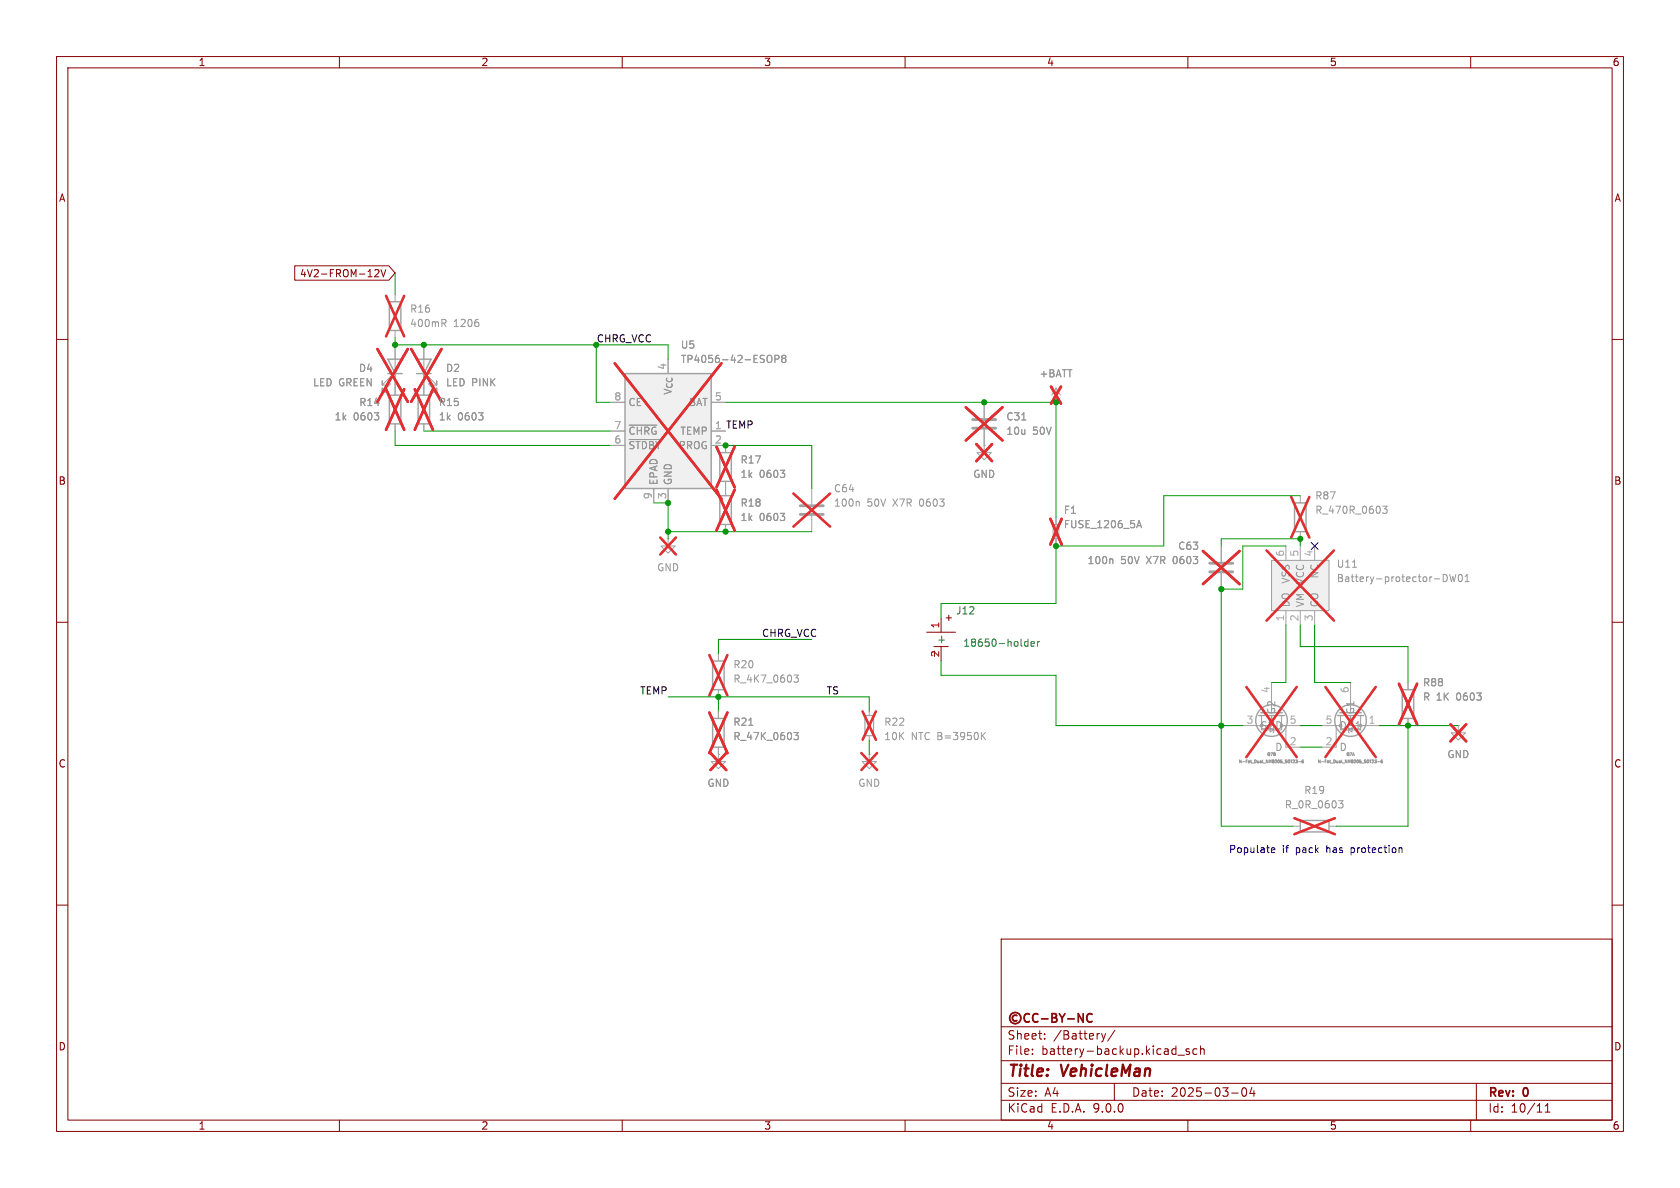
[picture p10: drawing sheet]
<svg xmlns="http://www.w3.org/2000/svg" width="297mm" height="210mm" viewBox="0 0 297 210" stroke-linecap="round" stroke-linejoin="round" font-family="sans-serif">
<g fill="none" stroke="#840000" stroke-width=".18">
<path d="M10 10h277v190h-277zM12 12h273v186h-273zM60 10v2M110 10v2M160 10v2M210 10v2M260 10v2M10 60h2M285 60h2M10 110h2M285 110h2M10 160h2"/>
<path d="M177 166h108v32h-108zM285 160h2M60 198v2M110 198v2M160 198v2M177 194.5h108M177 191.5h108M177 187.5h108M177 181.5h108M182.5 186.3v.1M182.5 185.5v.1M184.7 183.6v.1"/>
<path d="M184.7 182.8v.1M194.7 182.7l.4 1M195.1 183.7l-.1 .4-.3 .1M195.5 182.7l-.4 1M197 191.5v3M197.1 182.1l-1.3 2M208.2 186.5h1.2M210 198v2M210.2 185.5l-.3-.1-.2 .2v.2l.5 .2v.3h-.5M211.6 185.5l-.4-.1-.3 .3v.4l.1 .2h.6M212.2 185.5l.3-.1 .3 .1 .1 .9M212.2 184.9v1.5"/>
<path d="M217.7 193.2h1.2M219.7 192.4l.2-.1a.81 .81 0 0 1 .6 .6 .81 .81 0 0 1-.3 .8l-.2 .1a.81 .81 0 0 1-.3-1.4zM221.3 192.2l-.3 1.1h.9M221.7 192.8v1M260 198v2M261 191.5v6.5M273.2 196.6h.8M273.2 195.5l.4-.4v1.5"/>
</g>
<g fill="none" stroke="#840000" stroke-width=".3">
<path d="M179.8 179.5a.52 .52 0 0 0-.8 .5 .52 .52 0 0 0 .8 .4M182 179.3a.6 .6 0 0 0-.8 0 .6 .6 0 0 0-.1 .7 .56 .56 0 0 0 .2 .6 .56 .56 0 0 0 .7-.1M183.5 179.3a.6 .6 0 0 0-.8 0 .6 .6 0 0 0-.1 .7 .56 .56 0 0 0 .2 .6 .56 .56 0 0 0 .7-.1M186 179.2h.5l.2 .1 .1 .3-.3 .3a.4 .4 0 0 1 .4 .4 .4 .4 0 0 1-.3 .4h-.6zM186 179.9h.5M187.3 179.2l.5 .8M187.8 180v.7M188.3 179.2l-.5 .8M191.5 179.2v1.5l-.9-1.5v1.5M193.1 179.3a.6 .6 0 0 0-.8 0 .6 .6 0 0 0-.2 .7 .56 .56 0 0 0 .3 .6 .56 .56 0 0 0 .7-.1M184.1 180.1h1.2M188.8 180.1h1.1"/>
<circle cx="179.5" cy="180" r="1"/>
</g>
<path d="M127.3 87.6h2v5.1h-2z" fill="none" stroke="#a1a1a1" stroke-width=".25"/>
<path d="M128.3 86.4v1.2M128.3 92.7v1.3" fill="none" stroke="#a1a1a1" stroke-width=".18"/>
<path d="M137.9 90.7h.8l-.4 .5M138.7 91.4v.5" fill="none" stroke="#989898" stroke-width=".18"/>
<path d="M126.7 86.6l3.2 7.2M129.9 86.6l-3.2 7.2" fill="none" stroke="#e12e31" stroke-width=".46"/>
<path d="M224.8 99.1h10.1v8.9h-10.1z" fill="#f0f0f0"/>
<g fill="none" stroke="#a1a1a1" stroke-width=".18">
<path d="M69.8 52.1v1.2M69.8 58.4v1.3M69.1 67.8l-1.5 1.5v-.7v.7h.7M69.1 66.5l-1.5 1.6v-.8v.8h.7M69.8 61v8.9M69.8 74.9v1.3M74.9 61v8.9M74.9 74.9v1.3M75.7 67.8l1.5 1.5v-.7v.7h-.7M75.7 66.5l1.5 1.6v-.8v.8h-.7M128.3 78.7v1.3M174 78.7v1.3h1.3l-1.3 1.3-1.3-1.3h1.3"/>
<path d="M174 78.7h.1M174 71.1v2.8M174 75.9v2.8M186.7 71.1h.1M186.7 68.6v2.5M186.7 68.6l-.8 1.3M186.7 68.6l.8 1.3M118.1 95.3v1.2h1.3l-1.3 1.3-1.3-1.3h1.3M118.1 95.3h.1M128.3 85.1v1.3M143.5 86.4v2.8M143.5 91.2v2.8"/>
<path d="M186.2 92.7h1v2.6h-1zM186.7 91.4v5.1M215.9 96.5v2.8M224.8 99.1h10.1v8.9h-10.1zM227.3 96.5v2.6M229.9 87.6v1.3M229.9 94v1.3M229.9 96.5v2.6M232.4 96.5v2.6M127 115.6v1.2M215.9 101.3v2.8M227.3 108v2.5"/>
<path d="M229.9 108v2.5M232.4 108v2.5M127 133.4v1.2h1.3l-1.3 1.3-1.3-1.3h1.3M127 133.4h.1M127 121.9v1.3M127 125.7v1.3M127 132.1v1.3M153.7 133.4v1.2h1.2l-1.2 1.3-1.3-1.3h1.3M153.7 133.4h.1M153.7 125.7v.8M153.7 130v.8M223 126.5v2.5h3.6v-2.5"/>
<path d="M224.8 126.5v1.8h-5.1M224.8 120.7v5.3M226.6 128.3h3.3M227.3 128.3v3.8h2.6M233.7 128.3h3.3M236.2 128.3v3.8h-2.5M237 126.5v2.5h3.5v-2.5M238.8 126.5v1.8h5M238.8 120.7v5.3M248.9 120.7v1.2M248.9 127v1.3M257.8 128.3v1.2h1.3l-1.3 1.3-1.3-1.3h1.3"/>
<path d="M257.8 128.3h.1M228.6 146.1h1.3M234.9 146.1h1.3"/>
</g>
<g fill="none" stroke="#989898" stroke-width=".18">
<path d="M78.4 57.1l.5 .6M78.6 56.5l.3 .2-.1 .3-.2 .1M84.6 57.1v.5M66.2 73h.8l-.5 .5M66.9 73.6v.5M84.6 73h.8l-.4 .5M85.3 73.6v.5M180.6 74.2h.8M137.9 83.1h.8l-.4 .5M138.7 83.7v.6M151.7 88.6l.2 .2v.7M196.6 98.8l.1 .2v.6"/>
<path d="M201 93.3l.4-1.3 .4 1.3M201.1 92.9h.6M244.4 89.5h.8l-.4 .5 .4 .1v.5l-.2 .1-.6-.1M140.4 119.3h.7l-.4 .5 .4 .1v.6l-.2 .1-.5-.1M239.1 100.3h.7M255.1 101.5a.64 .64 0 0 1 .8 .7 .64 .64 0 0 1-.8 .6M256.3 101.5l.3 1.3 .2-.9 .3 .9 .3-1.3M257.9 101.7l.2-.2a.68 .68 0 0 1 .4 .7 .68 .68 0 0 1-.4 .6l-.2-.1-.1-.4zM259 102.8h.7M259 101.9l.4-.4v1.3M132.4 128.2h.7M140.4 129.5h.7l-.4 .5 .4 .1v.5l-.2 .2-.5-.1"/>
<path d="M173.7 130l.5 .8M174.2 129.5l-.7 .7M229.1 134.3h.3l-.2 .2 .1 .1v.2h-.2M229.1 134.8h.1M229.6 134.7h.4M230.2 134.6h.1M230.2 134.6h.2v.2h-.2zM230.4 134.3l-.2 .3M243 134.3h.3l-.1 .2 .1 .1M243 134.8h.1M243 134.8h.3M243.3 134.6h.1"/>
<path d="M243.3 134.6v.2M243.3 134.8h.1M243.5 134.7h.4M244.2 134.6h-.1M244.2 134.6h.2v.2h-.2zM244.4 134.3l-.3 .3M236.6 141.5h.8l-.4 .5 .4 .2v.4l-.2 .2h-.4"/>
</g>
<g fill="none" stroke="#e12e31" stroke-width=".46">
<path d="M68.2 52.3l3.3 7.2M71.5 52.3l-3.3 7.2M66.7 61.7l5.4 9.3M68.2 68.8l3.3 7.2M71.5 68.8l-3.3 7.2M72.1 61.7l-5.4 9.3M72.7 61.7l5.4 9.3M73.3 68.8l3.2 7.2M76.5 68.8l-3.2 7.2M78.1 61.7l-5.4 9.3M126.7 79l3.2 7.1M129.9 79l-3.2 7.1"/>
<path d="M170.8 72l6.4 5.9M172.6 78.5l2.8 3M175.4 78.5l-2.8 3M177.2 72l-6.4 5.9M185.8 68.4l1.8 2.9M187.6 68.4l-1.8 2.9M116.7 95l2.8 3M119.5 95l-2.8 3M140.3 87.2l6.4 5.9M146.7 87.2l-6.4 5.9M185.7 91.7l2 4.5M187.7 91.7l-2 4.5"/>
<path d="M212.7 97.4l6.4 5.9M219.1 97.4l-6.4 5.9M223.9 97.3l11.9 12.4M228.3 87.9l3.2 7.1M231.5 87.9l-3.2 7.1M235.8 97.3l-11.9 12.4M125.4 115.8l3.2 7.2M128.6 115.8l-3.2 7.2M125.4 126l3.2 7.1M125.6 133.1l2.8 3M128.4 133.1l-2.8 3M128.6 126l-3.2 7.1"/>
<path d="M152.3 133.1l2.8 3M152.5 125.8l2.3 5M154.8 125.8l-2.3 5M155.1 133.1l-2.8 3M220.3 121.4l8.9 12.4M229.2 121.4l-8.9 12.4M234.3 121.4l8.9 12.4M243.2 121.4l-8.9 12.4M247.3 120.9l3.2 7.1M250.5 120.9l-3.2 7.1M256.4 128l2.8 3M259.2 128l-2.8 3"/>
<path d="M228.8 144.6l7.2 2.9M236 144.6l-7.2 2.9"/>
</g>
<g fill="none" stroke="#a1a1a1" stroke-width=".25">
<path d="M68.8 53.3h2.1v5.1h-2.1zM68.6 63.5h2.5l-1.3 2.5zM68.6 66h2.5M68.8 69.9h2.1v5h-2.1zM73.7 63.5h2.5l-1.3 2.5zM73.7 66h2.5M73.9 69.9h2v5h-2zM127.3 80h2v5.1h-2zM228.9 88.9h2v5.1h-2zM126 116.8h2v5.1h-2zM126 127h2v5.1h-2zM222.5 126.5h1"/>
<path d="M222.9 126h3.8M226.1 126.5h1M236.5 126.5h1M236.9 126h3.8M240 126.5h1M247.9 121.9h2v5.1h-2zM229.9 145h5v2.1h-5z"/>
<circle cx="224.8" cy="127.4" r="2.79"/>
<circle cx="238.8" cy="127.4" r="2.79"/>
</g>
<path d="M172 74.2h4M172 75.7h4M141.5 89.4h4M141.5 90.9h4M213.9 99.6h4M213.9 101.1h4" fill="none" stroke="#a1a1a1" stroke-width=".51"/>
<path d="M152.9 126.5h1.5v3.5h-1.5z" fill="none" stroke="#a1a1a1" stroke-width=".2"/>
<g fill="#a1a1a1" stroke="#a1a1a1" stroke-width=".18">
<path d="M224.8 126.7l.4 1.1h-.8z"/>
<path d="M238.8 126.7l.3 1.1h-.7z"/>
<circle cx="240.5" cy="128.3" r=".25"/>
</g>
<path d="M163.8 111.8h5.1M165.1 114.3h2.5M166.4 109.2v2.6M166.4 114.3v2.5" fill="none" stroke="#840000" stroke-width=".18"/>
<path d="M166.5 112.4v1M181.2 114.1l.2 .1h.3M181.7 113v1.2M181.7 113.5l-.3-.1-.2 .1M182.3 113.8l.6-.1-.1-.2-.4-.1-.1 .2v.6h.5M183.4 113.4v.8M183.8 113.4l-.4 .2" fill="none" stroke="#006464" stroke-width=".18"/>
<path d="M110.5 66h15.2v20.4h-15.2z" fill="#f0f0f0"/>
<path d="M110.5 66h15.2v20.4h-15.2z" fill="none" stroke="#a1a1a1" stroke-width=".25"/>
<g fill="none" stroke="#a1a1a1" stroke-width=".18">
<path d="M69.8 61v2.5M69.8 66v3.9M69.8 74.9v1.3M74.9 61v2.5M74.9 66v3.9M74.9 74.9v1.3M107.9 71.1h2.6M107.9 76.2h2.6M107.9 78.7h2.6M125.7 71.1h2.6M125.7 76.2h2.6M125.7 78.7h2.6v1.3"/>
<path d="M174 78.7h.1M174 71.1v2.8M174 75.9v2.8M186.7 71.1h.1M115.6 86.4v2.5M118.1 86.4v2.5M128.3 85.1v2.5M128.3 92.7v1.3M186.7 91.4v1.3M186.7 95.3v1.2M215.9 96.5v2.8M215.9 101.3v2.8"/>
<path d="M127 133.4h.1M127 125.7v1.3M127 132.1v1.3M248.9 120.7v1.2M248.9 127v1.3M257.8 128.3h.1"/>
</g>
<g fill="none" stroke="#989898" stroke-width=".18">
<path d="M66.2 73h.8l-.5 .5M66.9 73.6v.5M84.6 73h.8l-.4 .5M85.3 73.6v.5M111.2 75.2h4.9M111.2 77.7h5.6M135.9 62.8a.43 .43 0 0 1 .6 .4v.5a.43 .43 0 0 1-.6 .4M137 63.5l.6-.1 .1-.2v-.3l-.7-.1v1.3M138.4 63.4l-.2-.3 .2-.3h.3l.2 .3-.2 .3M138.4 63.4l-.2 .2 .1 .4 .1 .1 .4-.1 .1-.2v-.2l-.2-.2M138.4 63.4h.3M180.6 74.2h.8"/>
<path d="M137.9 83.1h.8l-.4 .5M137.9 90.7h.8l-.4 .5M138.7 83.7v.6M138.7 91.4v.5M196.6 98.8l.1 .2v.6M201 93.3l.4-1.3 .4 1.3M201.1 92.9h.6M132.4 128.2h.7M140.4 129.5h.7l-.4 .5 .4 .1v.5l-.2 .2-.5-.1"/>
</g>
<g fill="none" stroke="#e12e31" stroke-width=".46">
<path d="M66.7 61.7l5.4 9.3M68.2 68.8l3.3 7.2M71.5 68.8l-3.3 7.2M72.1 61.7l-5.4 9.3M72.7 61.7l5.4 9.3M73.3 68.8l3.2 7.2M76.5 68.8l-3.2 7.2M78.1 61.7l-5.4 9.3M108.7 64.2l18.8 24M126.7 79l3.2 7.1M127.5 64.2l-18.8 24M129.9 79l-3.2 7.1"/>
<path d="M170.8 72l6.4 5.9M172.6 78.5l2.8 3M175.4 78.5l-2.8 3M177.2 72l-6.4 5.9M185.8 68.4l1.8 2.9M187.6 68.4l-1.8 2.9M126.7 86.6l3.2 7.2M129.9 86.6l-3.2 7.2M185.7 91.7l2 4.5M187.7 91.7l-2 4.5M212.7 97.4l6.4 5.9M219.1 97.4l-6.4 5.9"/>
<path d="M125.4 126l3.2 7.1M125.6 133.1l2.8 3M128.4 133.1l-2.8 3M128.6 126l-3.2 7.1M247.3 120.9l3.2 7.1M250.5 120.9l-3.2 7.1M256.4 128l2.8 3M259.2 128l-2.8 3"/>
</g>
<path d="M52.1 47h16.6l1.1 1.3-1.1 1.2h-16.6zM66.3 47.8l.4-.1 .3 .3-.8 .9h.8M67.4 47.7l.4 1.2 .4-1.2" fill="none" stroke="#840000" stroke-width=".18"/>
<g fill="none" stroke="#009600" stroke-width=".18">
<path d="M69.8 59.7v1.3h48.3v2.5M69.8 48.3v3.8M69.8 76.2v2.5h38.1M74.9 76.2h33M105.4 61v10.1h2.5M128.3 71.1h58.4v20.3M128.3 78.7h15.2v7.7M115.6 88.9h2.5v6.4M118.1 94h25.4M215.9 96.5v-1.2h14v1.2M227.3 96.5h-7.6v7.6h-3.8v42h12.7M229.9 87.6h-24.2v8.9h-19v10.2h-20.3v2.5"/>
<path d="M143.5 113h-16.5v2.6M166.4 116.8v2.6h20.3v8.9h33M227.3 110.5v10.2h-2.5M229.9 110.5v3.8h19v6.4M232.4 110.5v10.2h6.4M118.1 123.2h35.6v2.5M127 123.2v2.5M153.7 130.8v2.6M229.9 128.3h3.8M229.9 132.1h3.8M243.8 128.3h14M248.9 128.3v17.8h-12.7"/>
</g>
<path d="M231.8 95.9l1.2 1.2M233 95.9l-1.2 1.2" fill="none" stroke="#000084" stroke-width=".18"/>
<path d="M224.8 150.3l.6-.1-.1-.3h-.3l-.2 .2v.6h.5M247.5 149.9l.4 .2v.6" fill="none" stroke="#0000c2" stroke-width=".18"/>
<g fill="#009600" stroke="#009600" stroke-width=".18">
<circle cx="215.9" cy="104.1" r=".46"/>
<circle cx="186.7" cy="96.5" r=".46"/>
<circle cx="229.9" cy="95.3" r=".46"/>
<circle cx="174" cy="71.1" r=".46"/>
<circle cx="186.7" cy="71.1" r=".46"/>
<circle cx="128.3" cy="78.7" r=".46"/>
<circle cx="118.1" cy="88.9" r=".46"/>
<circle cx="118.1" cy="94" r=".46"/>
<circle cx="69.8" cy="61" r=".46"/>
<circle cx="74.9" cy="61" r=".46"/>
<circle cx="128.3" cy="94" r=".46"/>
<circle cx="127" cy="123.2" r=".46"/>
<circle cx="215.9" cy="128.3" r=".46"/>
<circle cx="248.9" cy="128.3" r=".46"/>
</g>
<g font-size="2.8" fill="#840000">
<text x="178" y="190.9">Title:</text>
<text x="187.7" y="190.9">VehicleMan</text>
</g>
<g font-size="2.1" fill="#840000">
<text x="178" y="184">Sheet:</text>
<text x="186.2" y="184">/Battery/</text>
<text x="178" y="186.7">File:</text>
<text x="184.1" y="186.7">battery-backup.kicad_sch</text>
<text x="178" y="196.9">KiCad</text>
<text x="178" y="194.1">Size:</text>
<text x="184.7" y="194.1">A4</text>
<text x="185.7" y="196.9">E.D.A.</text>
<text x="193.3" y="196.9">9.0.0</text>
<text x="200" y="194.1">Date:</text>
<text x="207" y="194.1">2025-03-04</text>
<text x="263" y="194.3">Rev:</text>
<text x="263" y="196.9">Id:</text>
<text x="267.1" y="196.9">10/11</text>
<text x="269.4" y="194.3">0</text>
</g>
<g font-size="1.8" fill="#840000">
<text x="35" y="11.9">1</text>
<text x="85" y="11.9">2</text>
<text x="135" y="11.9">3</text>
<text x="185" y="11.9">4</text>
<text x="235" y="11.9">5</text>
<text x="285" y="11.9">6</text>
<text x="10.3" y="35.9">A</text>
<text x="285.3" y="35.9">A</text>
<text x="52.9" y="49.2">4V2-FROM-12V</text>
<text x="10.3" y="85.9">B</text>
<text x="285.3" y="85.9">B</text>
<text x="168.5" y="110.1" transform="rotate(-90 168.5 110.1)">+</text>
<text x="10.3" y="135.9">C</text>
<text x="285.3" y="135.9">C</text>
<text x="10.3" y="185.9">D</text>
<text x="285.3" y="185.9">D</text>
<text x="35" y="199.9">1</text>
<text x="85" y="199.9">2</text>
<text x="135" y="199.9">3</text>
<text x="185" y="199.9">4</text>
<text x="235" y="199.9">5</text>
<text x="285" y="199.9">6</text>
</g>
<g font-size="1.8" fill="#989898">
<text x="72.4" y="55.5">R16</text>
<text x="72.4" y="58">400mR</text>
<text x="80.2" y="58">1206</text>
<text x="63.3" y="66">D4</text>
<text x="78.7" y="66">D2</text>
<text x="120.3" y="64.4">TP4056-42-ESOP8</text>
<text x="120.3" y="61.8">U5</text>
<text x="55.2" y="68.5">LED GREEN</text>
<text x="63.4" y="72">R14</text>
<text x="77.5" y="72">R15</text>
<text x="78.7" y="68.5">LED PINK</text>
<text x="111" y="72">CE</text>
<text x="119" y="69.9" transform="rotate(-90 119 69.9)">V_{CC}</text>
<text x="121.7" y="72">BAT</text>
<text x="183.7" y="66.9">+BATT</text>
<text x="59.1" y="74.5">1k</text>
<text x="62.5" y="74.5">0603</text>
<text x="77.5" y="74.5">1k</text>
<text x="80.9" y="74.5">0603</text>
<text x="111" y="77.1">~{CHRG}</text>
<text x="120.2" y="77.1">TEMP</text>
<text x="177.8" y="74.5">C31</text>
<text x="177.8" y="77.1">10u</text>
<text x="182.5" y="77.1">50V</text>
<text x="111" y="79.6">~{STDBY} PROG</text>
<text x="130.8" y="82.1">R17</text>
<text x="116.4" y="85.9" transform="rotate(-90 116.4 85.9)">EPAD</text>
<text x="119" y="85.9" transform="rotate(-90 119 85.9)">GND</text>
<text x="130.8" y="89.8">R18</text>
<text x="130.8" y="84.7">1k</text>
<text x="134.2" y="84.7">0603</text>
<text x="147.3" y="89.8">100n</text>
<text x="147.3" y="87.2">C64</text>
<text x="153.3" y="89.8">50V</text>
<text x="158" y="89.8">X7R</text>
<text x="162.8" y="89.8">0603</text>
<text x="172" y="84.7">GND</text>
<text x="232.4" y="88.5">R87</text>
<text x="130.8" y="92.3">1k</text>
<text x="134.2" y="92.3">0603</text>
<text x="188" y="91">F1</text>
<text x="188" y="93.6">FUSE_1206_5A</text>
<text x="232.4" y="91">R_470R_0603</text>
<text x="116.1" y="101.2">GND</text>
<text x="192.2" y="99.9">100n</text>
<text x="198.1" y="99.9">50V</text>
<text x="202.8" y="99.9">X7R</text>
<text x="207.6" y="99.9">0603</text>
<text x="208.2" y="97.4">C63</text>
<text x="236.2" y="100.6">U11</text>
<text x="228.2" y="107.4" transform="rotate(-90 228.2 107.4)">DO</text>
<text x="228.2" y="103.3" transform="rotate(-90 228.2 103.3)">VSS</text>
<text x="230.7" y="107.4" transform="rotate(-90 230.7 107.4)">VM</text>
<text x="230.7" y="103.4" transform="rotate(-90 230.7 103.4)">VCC</text>
<text x="233.3" y="107.4" transform="rotate(-90 233.3 107.4)">CO</text>
<text x="233.3" y="102.4" transform="rotate(-90 233.3 102.4)">NC</text>
<text x="236.2" y="103.1">Battery-protector-DW01</text>
<text x="129.5" y="118.3">R20</text>
<text x="129.5" y="120.9">R_4K7_0603</text>
<text x="251.5" y="124.1">R 1K</text>
<text x="251.5" y="121.5">R88</text>
<text x="257.6" y="124.1">0603</text>
<text x="129.5" y="128.5">R21</text>
<text x="129.5" y="131">R_47K_0603</text>
<text x="156.2" y="131">10K</text>
<text x="156.2" y="128.5">R22</text>
<text x="161.1" y="131">NTC B=3950K</text>
<text x="222.8" y="129.1">S2 D</text>
<text x="225.7" y="126.4" transform="rotate(-90 225.7 126.4)">G2</text>
<text x="236.7" y="129.1">DS1</text>
<text x="239.6" y="126.4" transform="rotate(-90 239.6 126.4)">G1</text>
<text x="225.3" y="132.9">D</text>
<text x="236.7" y="132.9">D</text>
<text x="255.8" y="134.2">GND</text>
<text x="125" y="139.3">GND</text>
<text x="151.6" y="139.3">GND</text>
<text x="227" y="143.1">R_0R_0603</text>
<text x="230.5" y="140.6">R19</text>
</g>
<text font-size="1.8" fill="#009600" x="105.4" y="60.6">CHRG_VCC</text>
<g font-size="1.8" fill="#aaa">
<text x="117.9" y="65.5" transform="rotate(-90 117.9 65.5)">4</text>
<text x="108.5" y="70.9">8</text>
<text x="126.3" y="70.9">5</text>
<text x="108.5" y="75.9">7</text>
<text x="126.3" y="75.9">1</text>
<text x="108.5" y="78.5">6</text>
<text x="126.3" y="78.5">2</text>
<text x="115.3" y="88.3" transform="rotate(-90 115.3 88.3)">9</text>
<text x="117.9" y="88.3" transform="rotate(-90 117.9 88.3)">3</text>
<text x="227.1" y="98.5" transform="rotate(-90 227.1 98.5)">6</text>
<text x="229.6" y="98.5" transform="rotate(-90 229.6 98.5)">5</text>
<text x="232.2" y="98.5" transform="rotate(-90 232.2 98.5)">4</text>
<text x="227.1" y="109.9" transform="rotate(-90 227.1 109.9)">1</text>
<text x="229.6" y="109.9" transform="rotate(-90 229.6 109.9)">2</text>
<text x="232.2" y="109.9" transform="rotate(-90 232.2 109.9)">3</text>
<text x="224.5" y="122.6" transform="rotate(-90 224.5 122.6)">4</text>
<text x="238.5" y="122.6" transform="rotate(-90 238.5 122.6)">6</text>
<text x="220.3" y="128">3</text>
<text x="227.9" y="128">5</text>
<text x="227.9" y="131.8">2</text>
<text x="234.2" y="128">5</text>
<text x="234.2" y="131.8">2</text>
<text x="241.9" y="128">1</text>
</g>
<g font-size="1.8" fill="#0f0f0f">
<text x="126.3" y="75.9">1 TEMP</text>
<text x="134.6" y="112.7">CHRG_VCC</text>
<text x="113.1" y="122.8">TEMP</text>
<text x="146" y="122.8">TS</text>
</g>
<g font-size="1.8" fill="#a90000">
<text x="166.1" y="111.2" transform="rotate(-90 166.1 111.2)">1</text>
<text x="166" y="116.5" transform="rotate(-90 166 116.5)">-2</text>
</g>
<g font-size="1.8" fill="#006464">
<text x="168.9" y="108.8">J12</text>
<text x="167.2" y="114" transform="rotate(-90 167.2 114)">+-</text>
<text x="170.2" y="114.5">18650-holder</text>
</g>
<g font-size="1.8" fill="#0000c2">
<text x="217.2" y="150.9">Populate</text>
<text x="226.7" y="150.9">if</text>
<text x="229.2" y="150.9">pack</text>
<text x="234.8" y="150.9">has</text>
<text x="239.3" y="150.9">protection</text>
</g>
<g font-size=".7" fill="#989898">
<text x="218.9" y="135.1">N-Fet_Dual_NM8205_SOT23-6</text>
<text x="223.9" y="133.8">Q7B</text>
<text x="232.9" y="135.1">N-Fet_Dual_NM8205_SOT23-6</text>
<text x="237.9" y="133.8">Q7A</text>
</g>
</svg>
